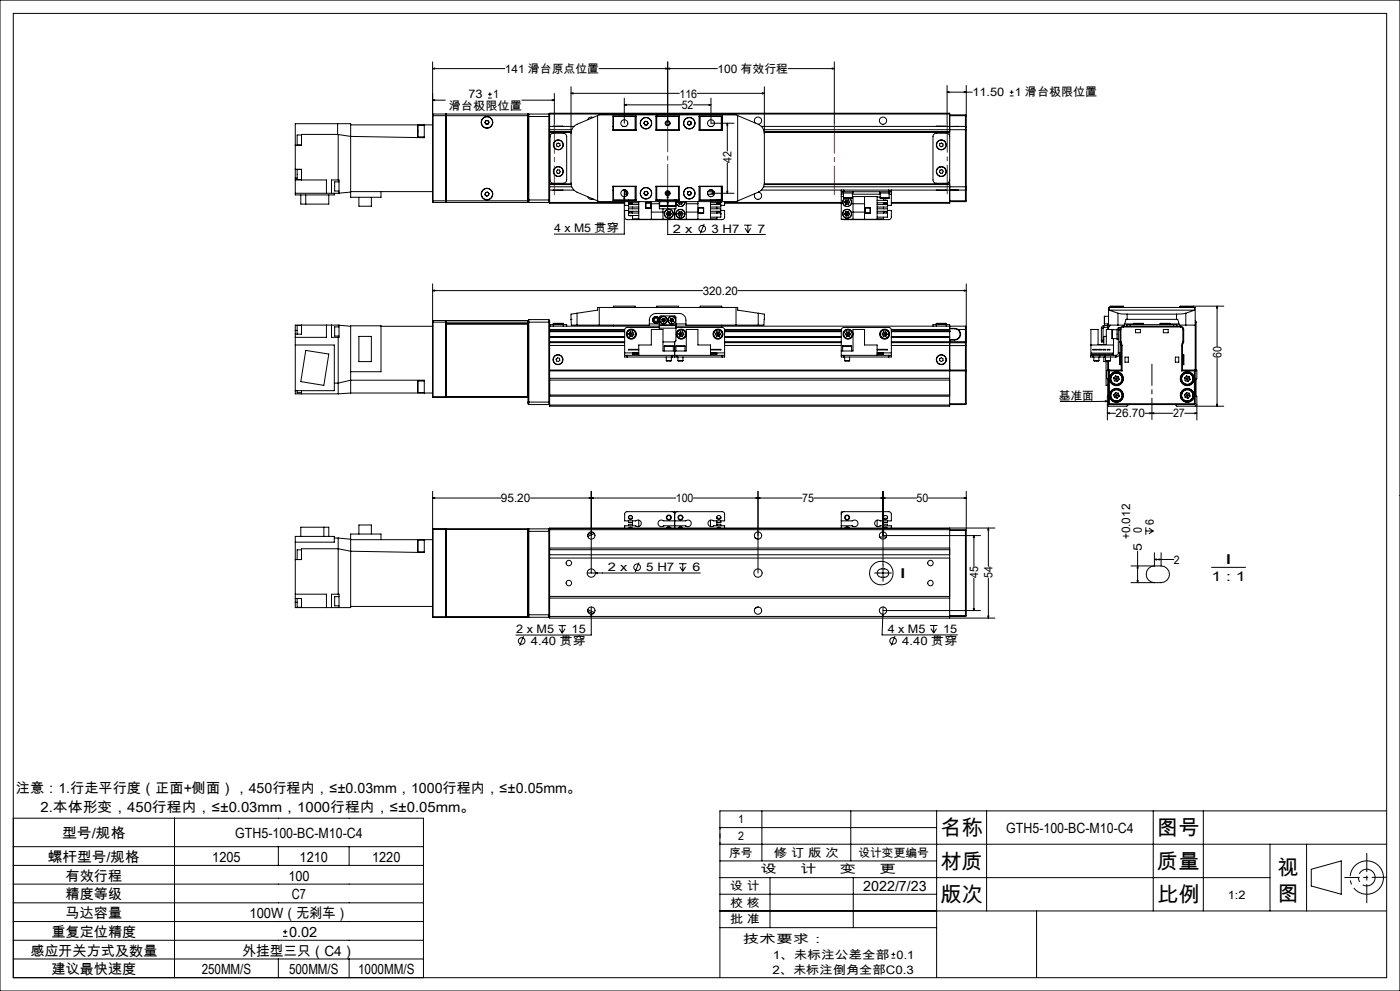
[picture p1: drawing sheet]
<svg xmlns="http://www.w3.org/2000/svg" width="420mm" height="297mm" viewBox="0 0 420 297" stroke-linecap="round" stroke-linejoin="round" font-family="sans-serif">
<g fill="none" stroke="#000" stroke-width=".3">
<path d="M0 0h420v297h-420zM4 4h412v289h-412zM129.8 18.6v41.6M200.3 18.6v18.3M250.3 18.6v18.8M101.3 37.1v3.2M105.2 37.4h24.6M125.4 37.5v3.5M125.4 37.5h1.9M127.3 37.4v3.9l-22.1-.4-3.7-.6M129.8 20.6l.6-.2v.3zM129.8 30l.6-.1v.3z"/>
<path d="M129.8 20.6h21.6M129.8 30h3.8M129.9 34.2l-.1 .5h28.5M129.9 34.2v26.5M129.9 34.2h3.8M133.7 34.2v26.5M133.7 34.2l.1 .1M133.8 34.3v26.3M133.8 34.2v26.5M133.8 34.2v.1M133.8 34.2h24.6M145.5 36.8l.4 .4"/>
<path d="M145.7 36.2l-.2 .6M146.3 36.1l.3 .5M146.3 36.1l-.6 .1M146.4 29.4h1.1M146.4 28.3h1.1M146.4 37.1l-.5 .1M146.6 36.6l-.2 .5M147 27.7v1.1M156.6 30h9.7M158.3 34.7v25.5M158.4 34.2l-.1 .5M158.4 34.4v.5"/>
<path d="M158.4 34.2v.2M158.4 34.9v25M158.4 34.9h6.5M158.6 34.2v26.5M158.6 34.2h6M158.6 34.2l-.2 .2M164.6 34.2v26.5M164.6 34.2l.3 .2M164.9 34.2v-.3h120v.3M164.9 34.4v.5M164.9 34.2v.2M164.9 34.9v25"/>
<path d="M164.9 37.9h7.3M164.9 39.6h6.4M164.9 39.7h6.4M164.9 34.2h120M164.9 38.9h6.6M164.9 39.5h6.4M165.7 29.9l.6 .1-.6 .2zM165.9 37.9h3M166.3 28v9.4M171.3 28l.6-.2v.3zM171.3 26v28.8a3.1 3.1 0 0 0 1.8 2.8l6.2 2.6M171.3 28h32.5"/>
<path d="M177.9 35.2h-.1a1.13 1.13 0 0 0-1.5 .7M179.3 34.6l-6.2 2.6a2.98 2.98 0 0 0-1.8 2.8M179.3 34.6v25.6M179.3 34.6l.5-.2h41l.5 .2M179.7 20.6h35.5M183.9 37.9h.1M183.9 34.8h7v4.2h-7zM183.9 38.9h.1M184 38.9h6.9M186.8 37.9h.9M187.3 31.4l.6-.1v.3zM187.3 29.4v7.5"/>
<path d="M187.3 31.4h17.2M190.5 34.9v4M190.9 34.9h-6.9v4.1M193.2 36.9l.3 .5M193.5 37.4h.6M193.5 36.4l-.3 .5M193.5 36.4h.6M194.1 36.4l.3 .5M194.4 36.9l-.3 .5M196.8 34.8h7v4.2h-7zM196.8 34.9h7M196.8 38.9h7"/>
<path d="M197 34.9v4M197.2 34.8l.1 .1M199.7 20.4l.6 .2-.6 .1zM200.3 20.6l.6-.2v.3zM203.6 34.9v4M206.3 36.7v.6M206.3 37.3l.6 .2M206.7 36.3l.6 .2M206.7 36.3l-.4 .4M207.3 36.5v.6M207.3 37.1l-.4 .4M208 31.4h5.3"/>
<path d="M209.1 28h20.2M209.7 34.8h7v4.2h-7zM209.7 34.9h6.8v4.1M209.7 38.9h6.8M210 34.9v4M212.7 31.3l.6 .1-.6 .2zM212.8 37.9h.9M213.3 29.4v7.5h6.9M216.4 34.9v4M216.5 37.9h.2M216.5 38.9h.2M218.2 36.9v8.4"/>
<path d="M218.2 36.9l.1 .6h-.2zM221.3 34.6v25.6M221.3 34.6l6.2 2.6M226.5 36.9a1.1 1.1 0 0 1 .3-1.7 1.1 1.1 0 0 1 1.6 .6 1.1 1.1 0 0 1-.9 1.4M227.5 37.2a3.1 3.1 0 0 1 1.8 2.8M228.4 37.9h58M228.7 27.8l.6 .2-.6 .1zM229.1 38.9h60.5M229.3 39.6h55.6M229.3 39.7h55.6M229.3 39.5h55.6M229.3 26v28.8l-.5 1.7-1.3 1.1"/>
<path d="M236.4 20.6h13.9M249.7 20.4l.6 .2-.6 .1zM280.9 37.9h3M284.1 27.6l.6-.1v.3zM284.1 27.6h7.6M284.1 25.6v11.5M284.9 34.2v4.7M284.9 38.9v17.1M284.9 34.7h4.7M284.9 34.4h4.7M286.4 37.9h-1.5v1M286.4 37.9h1.1"/>
<path d="M286.4 37.9h.1M289.3 27.5l.6 .1-.6 .2zM289.6 37.9v1M289.6 37.9l.3 .2M289.6 38.9h.3M289.6 37.9h-3.2M289.6 34.4l.3 .2-.3 .1M289.6 34.4v.3M289.6 34.7v3.2M289.6 38.9v17.1M289.9 38.1v.8M289.9 38.9v17.1"/>
<path d="M289.9 25.6v12.5M302.9 28.7h1.2M302.9 27.6h1.2M303.5 27.1v1.1M88.6 50.7v2.7M88.6 50.7v-13.6h16.6v22h9.1v-1.7M88.6 53.4v5h11.7v-.5M88.6 53.9h9.3v4M88.6 50.7h1.9v3.2M88.6 53.4h.5M90.2 58.4v2.8h8.4v-2.8M90.5 50.8h-1.4v3h1.4"/>
<path d="M90.5 40.5h-1.4v3h1.4M91.7 58.4v2.8M101.3 40.3h-10.8v3.2h-1.9M101.3 40.3h.2M101.5 40.3v13.6M101.7 54.5h-1.3v2.8h1.3M101.7 57.9h-13.1M101.7 57.9v-4h-2.3v4M105.2 57.6l-3.5 .3M105.2 57.4h24.6M107.7 59.1v2.7h3.7v-2.7M125.4 41h1.9"/>
<path d="M145.6 58.4l.4 .3M145.7 57.8l-.1 .6M146.2 57.6l.4 .4M146.2 57.6l-.5 .2M146.5 58.5l-.5 .2M146.6 58l-.1 .5M158.4 59.9v.5M158.4 59.9h6.5M164.9 59.9v.5M164.9 55.2h6.4M164.9 57h7.3M164.9 56h6.6"/>
<path d="M164.9 55.3h6.4M165.3 40.2l.5-.3h3.2a1.02 1.02 0 0 1 1 1v13a1.02 1.02 0 0 1-1 1h-3a.96 .96 0 0 1-1-1v-13zM165.9 57h3M167 43.2l.4-.3 .6 .2v.5l-.4 .4-.6-.2zM167.3 50.9l.6 .1 .2 .5-.4 .5-.6-.1-.2-.5zM176.3 58.9a1.11 1.11 0 0 0 1.6 .7M183.9 57h.1M183.9 55.8h7v4.2h-7zM183.9 56h.1M184 55.8v4.1h6.9M184 55.9h6.9M186.8 57h.6"/>
<path d="M187.3 59l.1 .6h-.3zM187.3 56.9v13.3h-21M187.4 57.5h.7M187.4 57h.3M187.4 57.5v.7M187.4 57v.5M187.4 58.2v.8M187.4 59.9v.1M187.4 58.2h.6M187.9 57.5v.4h.4M188 57.9v.8M188.1 57.3v.2"/>
<path d="M188.1 57.5h.1M188.6 59.9v.1M190.5 55.9v4M193.2 58l.3 .4M193.5 57.4l-.3 .6M193.5 58.4h.6M194.1 57.4l.3 .5M194.1 57.4h-.6M194.4 57.9l-.3 .5M196.8 55.8h7v4.2h-7zM196.8 59.9h7M196.8 55.9h7"/>
<path d="M197 55.9v4M197.3 59.9l-.1 .1M197.8 59.9v.1M198.3 59.9v.1M199.8 57.9h1M200.1 57.5h.4M200.3 58.7l.1 .6h-.3zM200.3 57.2v13.1h29.3M202.3 59.9v.1M202.8 59.9v.1M203 59.9l-.1 .1M203 59.9v.1"/>
<path d="M203.6 55.9v4M203.8 59.9l-.1 .1M203.8 59.9v.1M206.2 58.1l.4 .4M206.4 57.5l-.2 .6M207 57.4l.4 .4M207 57.4l-.6 .1M207.2 58.3l-.6 .2M207.4 57.8l-.2 .5M209.7 55.8h7v4.2h-7zM209.7 55.9h6.8M210 55.9v4"/>
<path d="M212.3 58.2h1.7M212.3 57.5h1.9M212.8 57h.9M213 58.9h.1M213.1 59.9v.1M213.3 57.9h6.9M213.9 57.5v.4h.4M214 57.9v.8M215.1 59.9v.1M216.4 55.9v4M216.5 59.4h.2M216.5 59.3h.2"/>
<path d="M216.5 55.8v4.1h-6.8M216.5 57h.2M216.5 57.5h.2M216.5 57.9h.2M216.5 56h.2M216.7 59.4h.1M218.1 57.3h.2l-.1 .6zM218.2 48.8v9.1M227.5 57.6l-6.2 2.6M227.5 57.6a1.11 1.11 0 0 1 1 1.4 1.11 1.11 0 0 1-1.6 .7 1.11 1.11 0 0 1-.4-1.7M228.4 57h24.8M229.1 56h60.5"/>
<path d="M229.3 55.2h55.6M229.3 55.3h55.6M252.4 57.5h.8M252.4 57.5v.7M252.4 58.2v7.5h10.7v-6.8h-7.4M252.4 57v.5M252.4 58.9h.6M252.4 58.2h.6M252.9 57.5v.4h3v-.4M253 59.3h2.7M253 57.9v1.4M253.2 57v.5"/>
<path d="M253.2 57h13.4M253.2 57.5h13.4M253.5 59.4l-.6 .7-.1 .5M253.6 59.4l-.4 .3-.4 .9M253.8 59.9l-.4 .7M253.8 59.9l.7 1.3M254.5 59.9h-.7M254.5 59.9l.4 .7M254.5 59.9l-.7 1.3M254.6 59.4a1.3 1.3 0 0 1 .2 2.2 1.3 1.3 0 0 1-2-1M254.8 59.4a1.34 1.34 0 0 1 0 2.3 1.34 1.34 0 0 1-2-1.1M255.7 57.9v1.4"/>
<path d="M255.7 58.2h8.4M255.9 58.9v6.8M259.4 58.9v6.8M263.1 59.1h1M263.9 57.5v.4h3v-.4M264.1 59.3v.1M264.1 59.3h2.6M264.1 57.9v1.4M264.1 59.4h.1M265 59.4v.6M266.6 57.5h.8M266.6 57h.8"/>
<path d="M266.6 57v.5M266.7 59.3l-2.6 .1M266.7 57.9v1.4M266.7 58.2h.7M267.4 57h19M267.4 57.5v.7M267.4 57v.5M267.4 58.2v3.4h-1.2M280.9 57h3M281.9 43.1l.6-.2 .4 .3v.6l-.6 .2-.4-.4zM282 51l.6-.1 .4 .4-.2 .6-.6 .1-.4-.5zM284.9 40.9a1.02 1.02 0 0 0-1-1h-3a.96 .96 0 0 0-1 1v13a.96 .96 0 0 0 1 1h3a1.02 1.02 0 0 0 1-1"/>
<path d="M284.9 56v4.7M284.9 56v.9h1.5M286.4 56.9l1.1 .1M286.4 57h1.1M286.4 56.9v.1M287.5 57h2.1M289.6 56h.3M289.6 56v1M289.6 57v3.2M289.9 56v.7M289.9 56.7l-.3 .3M289.9 56.7v3.5"/>
<path d="M129.8 60.2l.1 .5M129.8 60.2h28.5M129.9 60.7h3.8M133.8 60.6h.1M133.8 60.6l-.1 .1M133.8 60.6v.1M133.8 60.7h24.5M158.3 60.2v.5M158.3 60.6h.1M158.4 60.4v.2M158.4 60.6l-.1 .1M158.4 60.4l.2 .3"/>
<path d="M158.6 60.7h6M164.9 60.7v.2h22.5M164.9 60.4v.3M164.9 60.7h22.5M164.9 60.4l-.3 .3M179.3 60.2l.5 .2h41l.5-.2M187.4 60.4v1.2h1.2M188.5 60.4l.1 .4M188.5 60.7h.1M188.5 60.6l.1 .1M188.6 60.8a.61 .61 0 0 0 .5 .4 .61 .61 0 0 0 .6-.4l.1 .5M188.6 63.1h-1.2v2.1l.2 .4 .5 .2 13.9-.1"/>
<path d="M188.6 63.8v.8h3M188.6 60.8h3M188.6 63.8h3M188.6 63.9v.3M188.6 60.9h1.1M188.8 64.6h.7M189.8 63.3l-.1 .5a.63 .63 0 0 0-.6-.3 .63 .63 0 0 0-.5 .3M189.8 62.1v.5M189.8 64.6v1h1.8M191.6 60.4v5.3h21.5v-5.3M191.6 61.3h-3v.8h3M191.6 62.6h-3v.7h3"/>
<path d="M193.7 60.8h1.6v1.6h-1.6zM193.7 60.8h1.5v1.5h-1.5M195.4 60.4v5.3M195.4 61.1h2.4M195.4 63.6h3.5M197.8 60.4v.3M197.8 61.8v.8h5v-.8M197.8 60.7v1.1M197.8 61.8h5M197.8 60.7h.1M197.9 61.6h.1M197.9 61.6h2.3"/>
<path d="M197.9 60.4v1.2M198.9 62.6v3.1M199.9 64.1h1.5M199.9 64.1l.4 .6M200.2 61.6l-2.3 .1M200.2 60.4v1.2M200.2 60.7h.2M200.3 63.4h.7M200.3 63.4l-.4 .7M200.3 64.7h.7M200.3 63.4l.4 .7M200.4 61.6l1.4 .1"/>
<path d="M200.4 61.6h1.4M200.4 60.4v1.2M200.7 64.1l-.4 .6M200.7 64.1l.3 .6M201 63.4l.4 .7M201 63.4l-.3 .7M201.4 64.1l-.4 .6M201.8 61.6h.9M202.4 62.6v3.1M202.7 61.6l-.9 .1M202.7 60.4v1.2M202.7 60.7h.1"/>
<path d="M202.8 60.7v1.1M202.8 60.4a1.3 1.3 0 0 0 1.3 1.5 1.3 1.3 0 0 0 1.3-1.5M203.4 60.6h1.5M203.4 64.1h1.5M203.4 60.6l.4 .6M203.4 64.1l.4 .6M203.5 60.4l-.1 .2M203.8 61.2h.7M203.8 63.4h.7M203.8 64.7h.7M203.8 63.4l-.4 .7M203.8 63.4l.4 .7"/>
<path d="M204 60.4l.2 .2M204.2 60.6l-.4 .6M204.2 60.6l.3 .6M204.2 64.1l-.4 .6M204.2 64.1l.3 .6M204.2 60.4v.2M204.5 63.4l.4 .7M204.5 63.4l-.3 .7M204.8 60.4l.1 .2M204.9 60.6l-.4 .6M204.9 64.1l-.4 .6M205.5 60.4a1.36 1.36 0 0 1-1.4 1.5 1.36 1.36 0 0 1-1.3-1.5v.3"/>
<path d="M205.9 60.4v5.3M205.9 61.1h3.5M205.9 63.6h3.5M209.4 60.4v5.3M209.5 62.3h1.6v1.6h-1.6zM209.5 62.3h1.5v1.5h-1.5zM211.2 67.1l-1.1 2.9M213.1 61.3h3.2v.8h-3.2M213.1 62.6h3.2v.7h-3.2M213.1 60.8h3.2M213.1 63.8h3.2M215.1 63.3v.5a.63 .63 0 0 1 .5-.3 .63 .63 0 0 1 .6 .3"/>
<path d="M215.1 62.1v.5M215.1 65.1v.5h-2M215.1 60.9h1M215.3 60h.7M216.2 60.8a.61 .61 0 0 1-.6 .4 .61 .61 0 0 1-.5-.4v.5M216.3 60h.1M216.3 60.4v.3zM216.3 63.9v.3M216.3 63.1h1.1l-.1 2.3-.7 .4-13.8-.1M216.3 60.7h.1M216.3 63.8v1.3h-3.2M217.4 60.4v1.2h-1.1"/>
<path d="M217.4 60.9h35M217.4 60.7h35M223.2 67.5h2.3M223.5 68.4l.9 1.3M224.4 67.5v2.2M225.2 68.4l-.8 1.3M253.4 60.6h1.5M253.4 64.1l.4 .6M253.4 60.6l.4 .6M253.8 63.4h.7M253.8 63.4l-.4 .7M253.8 63.4l.7 1.3"/>
<path d="M254.1 64.1h-.7M254.1 64.1h.8M254.1 64.1l-.3 .6M254.5 63.4l.4 .7M254.5 63.4l-.4 .7M254.5 64.7h-.7M254.5 61.2h-.7M254.9 64.1l-.4 .6M254.9 60.6l-.4 .6M255.9 61.1h3.5M255.9 63.6h3.5M259.5 62.3h1.6v1.6h-1.6z"/>
<path d="M261.1 62.3h-1.6v1.5h1.6M263.1 60h3.1v.8M263.1 61.3h3.1v.8h-3.1M263.1 62.6h3.1v.7h-3.1M263.1 60.8h3.1M263.1 63.8h3.1M265 63.3v.5a.66 .66 0 0 1 .6-.3 .66 .66 0 0 1 .6 .3M265 62.1v.5M265 65.1v.5h-1.9M265.1 60.9h1.1M265.3 60h.7M266.2 60.8a.64 .64 0 0 1-.6 .4 .64 .64 0 0 1-.6-.4v.5"/>
<path d="M266.2 60.4v.3M266.2 63.9v.3M266.2 63.1h1.2l-.1 2.3-.7 .4-13.8-.1M266.2 63.8v1.3h-3.1M266.2 60.7h.1M267.4 60.7h17.5M284.9 60.7v.2h-17.5M284.9 60.2h4.7M284.9 60.4h4.7M289.6 60.2h.3M289.6 60.2v.2M289.9 60.2l-.3 .2"/>
<path d="M88.6 99v1.2M88.6 99h.5M90.5 97.5h-1.4v2.7M90.5 97.4v2.8h-1.9M97.9 97.4v3.7h-9.3M99.4 97.4v3.7h2.3v-3.6M101.7 98h-1.3v2.7h1.3M101.7 97.5l-13.1-.1v1.6M101.7 97.5l3.5 .3M114.3 97.8h15.5M129.8 87.1l.6-.2v.3zM129.8 85.1v33.9"/>
<path d="M129.8 87.1h81M129.9 96.1l-.1 .5h35.1M129.9 96.1v23M129.9 96.1h3.8M133.7 96.1v23M133.7 96.1l.1 23 24.6-.1M133.8 97h24.5M158.6 95.8v25.4M158.6 95.8l-.2 .3v24.4M158.6 95.8h6M164.6 95.8v25.4M164.6 95.8l.3 .8"/>
<path d="M164.9 96.6v14.3M164.9 97.8h32.9M164.9 99.3h22.5M164.9 99.4h22.5M164.9 98.7h22.5M164.9 99.2h22.5M165 97.8v-.5h5v.5M166 97h3M166 97v.8M166.1 97.3h2.8M169 97v.8M171.3 95.7l.1 1.7h1.7"/>
<path d="M171.3 95.7h.1M173.1 97.4h21.7a3.3 3.3 0 0 1 .6-2.9l.6-.4 .8-.2h7a1.99 1.99 0 0 1 2 2.1v1.4h21.7M173.1 93.9l-1.8 .3v1.5M173.1 93.9l6.2-.9v-.9h42v.9l6.2 .9M173.1 93.9v3.5M179.8 92.1v5.3M184 92.1v-.3h6.5v.3M184 97.4v.4M189.1 99.5h.7M189.1 99.5l-.5 .6M189.1 99.5l.3 .7M189.8 99.5l.3 .7"/>
<path d="M189.8 99.5l-.4 .7M194.8 97.1h3M197 92.1v-.3h6.6v.3M197.8 97.6v.8M197.8 97.3v.3M197.8 97.3v-2.2l.5-.4h4.2l.3 .4v2.2M197.8 98.1h-9.7l-.5 .3-.2 .3v7.1M197.8 97.6h5M197.8 98.4h5M197.8 98.4v.3M197.8 97.3h5M198.5 95.7l.1 .6"/>
<path d="M198.5 95.7l.5 .3M198.6 96.3l.5 .2M198.9 95.4l-.4 .3M198.9 95.4l.6 .2M198.9 95.4l.2 1.1M199 96l-.4 .3M199 96l.6 .1M199.5 95.6l.1 .5M199.5 95.6l-.5 .4M199.6 96.1l-.5 .4M201 96.1l.4 .4M201.1 95.6l-.1 .5"/>
<path d="M201.1 95.6l.4 .4M201.5 96l.5 .3M201.5 96l-.5 .1M201.6 95.4l-.5 .2M201.6 95.4l.5 .3M201.6 95.4l-.2 1.1M202 96.3l-.6 .2M202.1 95.7l-.1 .6M202.1 95.7l-.6 .3M202.8 98.4l-.1 3.9-.3 .2h-3.5M202.8 97.6v.8M202.8 97.3v.3"/>
<path d="M202.8 98.2l14.3 .1 .3 .4v7.1M202.8 97.8h86.8M202.8 97.1h3M204.1 99.5h.7M204.1 99.5l-.4 .6M204.1 99.5l.6 1.3M204.8 99.5l.3 .7M204.8 99.5l-.4 .7M210 92.1v-.3h6.4l.1 .3M215.1 99.5h.7M215.1 99.5l-.5 .6M215.1 99.5l.3 .7"/>
<path d="M215.8 99.5l.3 .7M215.8 99.5l-.4 .7M216.5 97.4v.4M217.4 99.3h35M217.4 99.4h35M217.4 98.7h35M217.4 99.2h35M220.8 92.1v5.3M221.4 87.1h68.5M227.5 93.9l1.8 .3v1.5M227.5 93.9v3.5M229.3 95.7l-.1 1.7h-1.7"/>
<path d="M229.3 95.7h.1M254 99.5l-.4 .7M254 99.5l.8 1.3M254.7 99.5h-.7M254.7 99.5l.4 .6M254.7 99.5l-.6 1.3M265 99.5h.8M265 99.5l-.3 .6M265 99.5l.4 .7M265.8 99.5l.3 .7M265.8 99.5l-.8 1.3M267.4 98.7h17.5"/>
<path d="M267.4 99.3h17.5M267.4 99.4h17.5M267.4 99.2h17.5M279.9 97.8v-.5h5v.5M280.9 97h3M280.9 97v.8M281 97.3h2.8M283.9 97v.8M284.9 97.8v.9M284.9 99.2v.1M284.9 99.3h.1M284.9 97.8v.6h1.5"/>
<path d="M284.9 98.7v.5M284.9 99.3v3.1M284.9 98.5h1.5M286.4 98.5a1.62 1.62 0 0 1 1.6 1.7 1.62 1.62 0 0 1-1.6 1.6M286.4 98.4l1.1 .3M286.4 98.4v.1M287.5 98.7a1.77 1.77 0 0 1 .6 2 1.77 1.77 0 0 1-1.7 1.2M287.5 98.7h2.1M289.3 86.9l.6 .2-.6 .1zM289.6 97.8v.9M289.6 97.8l.3 .1v.8h-.3M289.6 98.7v3.7"/>
<path d="M289.9 85.1v17.3M330.4 98.4h.5M330.4 98.4v3.6M330.9 98.4v3.6M331.2 98.1l-.3 .3M331.2 97.6l-.6 .2-.2 .6M331.2 97.6v.5M331.3 94.9l.1 2.2M331.3 94.9h.1M331.4 94.8l-.1 .1M331.4 94.8v2.3M331.4 97.1h1.2"/>
<path d="M331.4 94.8h1.2M332.3 97.1v1.6M332.6 97.3l-.2 .3h-1.2M332.6 98v.7M332.8 93h25.6M332.8 93l2.6 .9M332.8 92.1v.9M333.1 97.4l-.5 .6-1.4 .1M333.1 92.1v-.3h3.9v.3M333.1 91.9h3.9M333.6 98.8l.1 2.7zM334 98.7v.1"/>
<path d="M335.1 98.8l-3.2-.1v4.6h-2.5v-4.6h-2.1v7.8M335.4 93.9l2.7 .3M335.4 97.4h-2.8v-5.3h26v18.8M335.4 93.9v3.5M335.5 98.6h-.4v3h.4M335.5 98.9h.5M335.5 98.9v6.9M336 98.7v-.6h-.5v.8M336 98.7h.3M336 98.7v7.1M336.3 98.7v3.7M337 97.8v.2"/>
<path d="M337 97.8a.96 .96 0 0 0-1 .9M337 98l-.6 .3-.1 .4M337 97.8h17.1M337 98h17.1M337.4 97.1h2.6M338.1 95.7h-.3l-.5 1.7h-1.9M338.1 94.2h14.9M338.1 94.2v1.5M338.1 95.7h14.9M339.1 97.3h-1v.5M339.1 97.3h13M339.1 97.3v.5"/>
<path d="M340 97h3M340 97.2l.1 .1M340 97.2h3M340 97v.2M340.6 98.7h1.5v1h-1.5zM343 97.2v.1M343 97v.2M348.1 97h2.9M348.1 97.2v.1M348.1 97.2h2.9M348.1 97v.2M349 98.7h1.4v1h-1.4z"/>
<path d="M351 97.2v.1M351 97.1h2.7M351 97v.2M352.1 97.3h1v.5M352.1 97.3v.5M353 95.7h.3l.5 1.7h1.9M353 94.2v1.5M354 91.9h4.1M354.1 97.8a.96 .96 0 0 1 1 .9M354.1 98l.5 .2 .3 .5M354.1 97.8v.2M354.9 98.7h.2"/>
<path d="M354.9 98.7v3.7M355.1 98.7v3.7M355.7 93.9l-2.7 .3M355.7 97.4h2.9M355.7 93.9v3.5M358.1 91.8v.3M358.4 93l-2.7 .9M358.4 92.1v.9M358.6 96l.2 .6M358.6 96.6h.2M358.8 96.6v14.3M365.1 91.8v12.1"/>
<path d="M365.1 91.8l.2 .6h-.3zM367.1 91.8h-13.1v.3M88.6 100.2v17.8h12.9M88.6 103.4h11.7v13.7h-11.7M89.1 117.1v.6h1.4M90.5 117.1v.9M91.7 105l6.9 1.1-1.4 9.4-7-1.1zM100.3 114.8h1.2l3.7-.9h22.1v3.9M101.5 101.1v16.9M105.2 111.4h9.1v-13.8h-9.1v20.2M105.2 117.8h24.6M105.2 117.8l-3.7 .2"/>
<path d="M107.7 100.8h3.7v7.6h-3.7zM125.4 114.2v3.5M125.4 114.2h1.9M125.4 117.7h1.9M129.8 119h4M129.8 119l.1 .1M129.9 119.1h3.8M133.8 119l-.1 .1M133.8 118.9v-22.8h24.5v22.8M133.8 118.9v.1M133.8 118.9h24.5M158.3 118.9l.1 .1"/>
<path d="M164.9 110.9v.3M164.9 111.2h124.7M164.9 113.4h120M164.9 113.9h120M164.9 110.9h124.7M164.9 118.7h120M164.9 118.4h120M164.9 101h22.5M164.9 100.9h22.5M164.9 101.1h22.5M164.9 102.4h22.5M164.9 102.7h22.5"/>
<path d="M164.9 103.5h22.5M166.8 107.6l.5-.4 .5 .2 .2 .5-.5 .5-.5-.2zM187.4 106.5v.5h.7M187.4 106.5h.7M187.4 105.8v.7M187.4 105.8h4.2M188.1 106.5h13.5M188.1 107h13.5M188.1 106.5v.5M188.6 100.1l.4 .6M188.6 100.1l.8 .1M189 100.7l.7 .1"/>
<path d="M189.4 100.2l-.4 .5M189.4 100.2l.3 .6M189.4 100.2h.7M190.1 100.2l-.4 .6M191.6 106.5v-3.1h3.8v-4.7h3.5v6.5h7v-6.5h3.5v4.7h3.7v3.1M191.6 105.8h-1.8v.4h1.8M191.6 104.7h-3v.2h3M199.3 103.7h2.7M199.3 103.7v1.5M199.9 108.1h1.5M199.9 107v1.1M201.4 107v1.1"/>
<path d="M201.6 106.5h1.5M201.6 107h.8M201.6 106.5v.5M202 103.7v1.5M202.4 107h.7M202.4 102.5v4.5M202.8 103.7h2.7M202.8 103.7v1.5M203.1 106.5h13.5M203.1 106.5v.5M203.1 107h13.5M203.4 108.1h1.5"/>
<path d="M203.4 107v1.1M203.7 100.1l.3 .6M203.7 100.1l.7 .1M204 100.7l.7 .1M204.4 100.2l-.4 .5M204.4 100.2h.7M204.9 107v1.1M205.1 100.2l-.4 .6M205.5 103.7v1.5M213.1 105.8h2v.4h-2M213.1 104.7h3.2v.2h-3.2M213.1 105.8h4.3"/>
<path d="M214.6 100.1l.4 .6M214.6 100.1l.8 .1M215 100.7l.7 .1M215.4 100.2l-.4 .5M215.4 100.2l.3 .6M215.4 100.2h.7M216.1 100.2l-.4 .6M216.6 106.5h.8M216.6 106.5v.5M217.4 106.5v.5h-.8M217.4 105.8v.7M217.4 101h35"/>
<path d="M217.4 100.9h35M217.4 101.1h35M217.4 102.4h35M217.4 102.7h35M217.4 103.5h35M252.4 106.5h.8M252.4 105.2h3.5v-6.5h3.5v4.7h3.7v3.1M252.8 103.7h2.7M252.8 103.7h.1M252.8 103.7v1.5M253.2 106.5h13.4M253.2 107h13.4"/>
<path d="M253.2 106.5v.5M253.4 108.1h1.5M253.4 107v1.1M253.6 100.2l.5 .6M254.8 100.8h-.7M254.9 107v1.1M255.1 100.1l-.3 .7M255.1 100.1l-1.5 .1M255.5 103.7v1.5M263.1 105.8h1.9v.4h-1.9M263.1 104.7h3.1v.2h-3.1M263.1 105.8h4.3"/>
<path d="M264.7 100.1l.3 .7M264.7 100.1l.7 .1M265 100.8h.7M265.4 100.2h.7M265.4 100.2l.3 .6M266.1 100.2l-.4 .6M266.6 106.5h.8M266.6 106.5v.5M267.4 101h17.5l-17.5 .1M267.4 106.5v.5h-.8M267.4 105.8v-6.9l-.5-.7-13.7-.1-.6 .3-.2 .5v8.1h.8M267.4 105.8v.7"/>
<path d="M267.4 100.9h17.5M267.4 102.4h22.2M267.4 102.7h17.5M267.4 103.5h17.5M281.9 107.5l.5-.3 .5 .3v.6l-.5 .3-.5-.3zM284.9 103.5v18.2h-120v-10.5M284.9 102.4v.3M284.9 102.7v.8M284.9 102.7v.9h4.7M284.9 101.8h1.5M284.9 101.9h1.5M284.9 102.7h4.7"/>
<path d="M286.4 101.8v.1M289.6 110.9l.3 .2-.3 .1M289.6 110.9v.3M289.6 102.4v.3M289.6 102.4h.3M289.6 102.7v.9M289.6 103.6h.3M289.6 103.6v7.3M289.6 111.2v9.8M289.9 102.6l-.3 .1M289.9 102.4v.2M289.9 102.6v1"/>
<path d="M289.9 103.6v17.4M327.3 103.4h6.7M327.4 105.8h6.5v.4h-6.5zM327.9 104.7h1.2v.2h-1.2zM327.9 106.5h-.7v.5h.7M327.9 106.5h6.9M327.9 107h2M327.9 106.5v.5M328.2 108.1h1.5M328.2 107v1.1M329.6 104.7h.8v.2h-.8zM329.7 107v1.1"/>
<path d="M329.9 107h1.5M329.9 106.5v.5M330.4 102v.5h.5v-.5M330.4 102h.5M330.9 104.7h.8v.2h-.8zM331.2 107v1.4h1.1M331.4 107h3.4M331.4 106.5v.5M331.6 108.1h1.6M331.6 107v1.1M331.8 108.4v7.1h.5M331.9 100.8h-.7v2.5"/>
<path d="M332.2 104.7h.8v.2h-.8zM332.3 110.9l-.2 .2v2.3l.5 .5M332.3 110.9h4.1M332.3 108.2v2.7M332.3 113.6v5M332.6 111.2l.1-.3 .1 .3M332.6 111.2h.2M332.6 118.4l-.4 .3v7.2M332.6 108.2v2.7M332.6 111.2v9.8M332.8 111.2h3.8M332.8 111.2v9.8"/>
<path d="M333.2 107v1.1M333.7 101.5h1.4M334 101.5v5M334.1 118.3l.2 .8M334.1 118.3l1.7 .4M334.1 113.3l.2 .8M334.1 113.3l1.7 .4M334.3 119.1l.9 .2M334.3 114.1l.9 .2M334.7 117.6l-.6 .7M334.7 117.6l.8 .3M334.7 117.6l.5 1.7"/>
<path d="M334.7 112.7l.8 .2M334.7 112.7l-.6 .6M334.7 112.7l.2 .8M334.8 106.5v.5M334.9 113.5l-.6 .6M334.9 113.5l.3 .8M335.5 105.8l-.2 .5-.5 .2M335.5 105.8h.5M335.5 117.9l.3 .8M335.5 117.9l-1.2 1.2M335.5 112.9l.3 .8M335.5 112.9l-.6 .6"/>
<path d="M335.8 118.7l-.6 .6M335.8 113.7l-.6 .6M336 106.3v3M336 105.8a1.26 1.26 0 0 1-1.2 1.2M336 106.3h.3M336 109.3h.3M336.1 102.7l.3 .9M336.3 106.3l.1 .1M336.3 102.4h-.3l.1 .3M336.3 102.4v.2M336.3 106.3v3M336.3 102.6l-.2 .1"/>
<path d="M336.3 102.6l.3 1M336.4 109.2l-.1 .1M336.4 110.9l.2 .3M336.4 103.6h.2M336.4 103.6v7.3M336.6 103.6v7.6M337.5 107h1v1.5h-1zM352.6 107h1v1.5h-1zM354.5 103.6h.3M354.5 111.2h3.8M354.5 103.6v7.6M354.8 109.2v.1"/>
<path d="M354.8 110.9l-.3 .3M354.8 110.9h4M354.8 103.6v7.3M354.8 106.3v.1M354.8 102.6l-.3 1M354.8 102.6l.2 .1M354.8 106.3v3M354.8 106.3h.3M354.8 109.3h.3M354.9 102.4l-.1 .2M354.9 102.4h.2M355 102.7l-.2 .9"/>
<path d="M355.1 106.3v3M355.1 102.4l-.1 .3M355.4 113.3l.2 .8M355.4 113.3l.8 .2M355.4 118.3l.2 .8M355.4 118.3l.8 .2M355.6 114.1l.8 .2M355.6 119.1l.8 .2M356 112.7l-.6 .6M356 112.7l.8 .2M356 112.7l.2 .8M356 117.6l-.6 .7"/>
<path d="M356 117.6l.8 .3M356 117.6l.2 .9M356.2 113.5l.2 .8M356.2 113.5l.8 .2M356.2 118.5l.2 .8M356.2 118.5l.8 .2M356.2 118.5l-.6 .6M356.8 112.9l.2 .8M356.8 112.9l-1.2 1.2M356.8 117.9l.2 .8M356.8 117.9l-.6 .6M357 113.7l-.6 .6"/>
<path d="M357 118.7l-.6 .6M358.3 111.2h.3M358.3 111.2v-.3l.3 .3M358.3 111.2v9.8M358.6 118.4l.5 .5v7M358.6 111.2v9.8M358.8 110.9l.3 .2v2.3l-.5 .5M358.8 113.6v5M365.1 107.4v14.3M158.4 120.5v.5l.2 .2M158.4 120.5h6.5M158.6 121.2h6"/>
<path d="M164.9 121.4h120M164.9 121l-.3 .2M284.9 121h4.7M284.9 121.2h4.7M289.6 121h.3M289.6 121v.2M289.9 121l-.3 .2M331.6 120.1l.6 .2-.6 .1zM332.2 123.9l.6-.2v.3zM332.2 120.3h-14.1M332.2 123.9h2.5M332.6 121h.2"/>
<path d="M332.6 121l.2 .2M332.8 121v.2M332.8 121h25.5M332.8 121.2h25.5M338.6 121.2l-.5 .5h-5.5l-.4-.3M344.9 123.7l.6 .2-.6 .1zM345.5 123.9l.6-.2v.3zM351.9 123.9h-8.4M352.6 121.2l.5 .5h14M355.4 123.9h3.7M358.3 121h.3M358.3 121v.2"/>
<path d="M358.5 123.7l.6 .2-.6 .1zM358.6 121l-.3 .2M359.1 121.2l-.5 .5M365 121.1h.3l-.2 .6zM97.2 158v2.8M129.8 149.3l.6-.2v.3zM129.8 147.2v37.7M129.8 149.3h20.4M129.9 158.5v26.5M129.9 158.5l28.4 .1M129.9 158.5h3.8M133.7 158.5v26.5"/>
<path d="M158.3 158.6v26.3M158.4 158.7v.5M158.4 158.7l-.1-.2h-24.5v26.5h24.5l.1-.3M158.4 159.2v25.1M158.4 158.6h-.1M158.4 159.2h6.5M158.6 158.5v26.5M158.6 158.5h6M158.6 158.5l-.2 .2M159.1 149.3h43.6M164.6 158.5v26.5M164.6 158.5l.3 .2h124.7"/>
<path d="M164.9 158.4h120M176.8 149.1l.6 .2-.6 .1zM177.4 149.3l.6-.2v.3zM177.4 147.2v24.5M177.9 159.5l-1.6 .7M178.3 159.9l-2 .9M187.4 158.3v-.7h3.2a1.03 1.03 0 0 0 1.5 0 1.03 1.03 0 0 0 0-1.5 1.03 1.03 0 0 0-1.5 0h-3.2v-2.2l.2-.3 .4-.3h13.8l.5 .4 .1 .4 .2-.5 .4-.3h13.8l.5 .4 .1 2.4h-3.3a1.03 1.03 0 0 0-1.4 0 1.03 1.03 0 0 0 0 1.5 1.03 1.03 0 0 0 1.4 0h3.3v.7M188.6 154.9v.4h1.2v-.4M188.6 156.1v.5h1.2M188.6 158.3l.6-.3 .5 .3M188.8 154.6h.7M189.8 156.1v1.5"/>
<path d="M189.8 157.1h-1.2v.5M191.6 155.9v1.9M197.6 156.3a1.35 1.35 0 0 1 1.5-.2h6.5a1.03 1.03 0 0 1 1.5 0 1.03 1.03 0 0 1 0 1.5 1.03 1.03 0 0 1-1.5 0h-6.5a1.04 1.04 0 0 1-1.3 0 1.04 1.04 0 0 1-.2-1.3zM200 158.3l.1-.2a.69 .69 0 0 1 1.2 .2M200.2 158.3l.5-.3 .4 .3M202 153.5h.8M202.4 153.5v4.8M203.5 158.3l.1-.2a.72 .72 0 0 1 1.2 .2M203.7 158.3l.5-.3 .4 .3M208 149.3h32.7M213.1 155.9v1.9M215.1 154.9v.4h1.1l.1-.4"/>
<path d="M215.1 156.1v1.5M215.1 157.1h1.2v.5M215.1 158.3l.6-.3 .4 .3M216.3 156.1v.5h-1.2M226.8 149.1l.6 .2-.6 .1zM227.4 149.3l.6-.2v.3zM227.4 147.2v24.5M244.2 149.3h30.8M252.4 156.1h3.3a1.03 1.03 0 0 1 1.4 0 1.03 1.03 0 0 1 0 1.5 1.03 1.03 0 0 1-1.4 0h-3.3M252.4 154.1l.1-.4 .5-.4h13.8l.5 .4 .1 2.4h-3.2a1.05 1.05 0 0 0-1.5 0 1.05 1.05 0 0 0 0 1.5 1.05 1.05 0 0 0 1.5 0h3.2v.7M252.8 153.5h-.4v4.8M253.5 158.3l.1-.2a.72 .72 0 0 1 1.2 .2"/>
<path d="M253.6 158.3l.5-.3 .5 .3M263.1 155.9v1.9M264.3 149.1l.6 .2-.6 .1zM264.9 149.3l.6-.2v.3zM264.9 147.2v22.1M265 154.9v.4h1.2v-.4M265 156.1v1.5M265 157.1h1.2v.5M265.1 158.3l.5-.3 .6 .3M266.2 156.1v.5h-1.2M278.5 149.3h11.4M284.9 158.3v26.9"/>
<path d="M284.9 159h4.7M289.3 149.1l.6 .2-.6 .1zM289.6 158.7l.3 .2-.3 .1M289.6 158.7v.3M289.6 159v25.5M289.9 147.2v37.3M296.5 158.3v11.5M296.5 158.3l.2 .6h-.4zM298.5 158.3h-133.6v26.9h133.6M343.7 158v2.3M343.7 159.1h2.3M344.7 158.3l1.3 .8"/>
<path d="M346 159.1l-1.3 .9M88.6 179.4v1.1M88.6 162.5h11.7v-1.7h-11.7v18.6M88.6 178.1h9.3v4M88.6 179.4h1.9v2.7M89.1 179.4v2.6h1.4M90.2 160.8v-2.8h8.4v2.8M90.5 164.8h-1.4v2.9M100.3 161.3h1.2M101.5 161.3v16.8M101.5 161.3l3.7 .3M101.7 178.8h-1.3v2.8h1.3"/>
<path d="M105.2 161.7h24.6M107.7 160.1v-2.8h3.7v2.8M114.3 161.7v-1.6h-9.1v22h-16.6v-1.6M125.4 161.9v3.5M125.4 161.9h1.9M125.4 165.4h1.9M127.3 161.7v3.9l-22.1-.4-3.7-.7h-11v3.2h-1.9M164.9 167.2h120M164.9 166.3h.1M164.9 164.7h120M164.9 179.2h120M164.9 178.7h120"/>
<path d="M164.9 164.2h120M164.9 166.3h120M176.1 171.7h34M178.6 171.7l.6-.1v.3zM191.7 168.6l-1.1 2.8M203.7 168.9h2.3M204 169.9l.8 1.3M204.8 168.9v2.3M205.7 169.9l-.9 1.3M226.5 161.2l1 .4M263.5 170.8a2.19 2.19 0 0 1 3.1 .5 1.25 1.25 0 0 1-1.2 1.7 1.75 1.75 0 0 1-2.2-.8l-.1-.5zM263.6 171.7h2.5"/>
<path d="M263.9 160.9h2M264.9 160.5h29.2M264.9 170.5v2.5M292.2 160.5v9.3M292.2 173.3v9.7M292.2 160.5l.1 .6h-.3zM296.5 173.3v11.9M339.3 169.6h9M341.1 174h.4l-.2 .6zM341.3 165.2v9.4M341.3 169.6l.2 .6h-.4zM346.3 167.7l.6-.2v.3z"/>
<path d="M346.3 165.7v3.9a2.5 2.5 0 0 0-2.4 2.5 2.5 2.5 0 0 0 2.4 2.5M346.3 167.7h5.8M347.7 167.5l.6 .2-.6 .1zM348.3 165.7v3.9M348.3 169.6a2.5 2.5 0 0 1 2.5 2.5 2.5 2.5 0 0 1-2.5 2.5h-9M363.5 170h10.2M88.6 180.5h.5M99.4 182.1v-4h2.3v4M105.2 181.7h24.6M129.8 184.9l.1 .1M129.9 185h3.8M157.1 190.7l-1.2 2.8"/>
<path d="M158.3 184.9h-28.5M158.3 184.9h.1M158.4 184.3v.4M158.4 184.7l.2 .3M158.4 184.3h6.5M158.6 185h6M167.5 187.5h2.3M167.8 188.4l.9 1.4M168.7 187.5v2.3M169.5 188.4l-.8 1.4M176.3 183.3l1.6 .7M176.3 182.7l2 .9"/>
<path d="M177.4 184.1l.2 .6h-.4zM177.4 181.9v8.4h-22.6M227.5 181.9l-1 .4M264.9 184.1l.1 .6h-.3zM264.9 184.1l-.3 6.2h22.6M264.9 183h29.2M264.9 181.9v2.2M268.5 190.6l-1.1 2.9M279 187.5h2.2M279.3 188.4l.8 1.3M280.1 187.5v2.2M281 188.4l-.9 1.3"/>
<path d="M284.9 184.5h4.7M289.6 184.5v.2M289.6 184.5h.3M289.6 184.7h-124.7l-.3 .3M289.9 184.5l-.3 .2M292 182.4h.3l-.1 .6zM296.3 184.6h.4l-.2 .6zM4 245.2h123v47.8M4 253.7h123M4 259.4h123M52.4 245.2v47.8M83.5 253.7v5.7"/>
<path d="M104.7 253.7v5.7M216 253h200M216 248h65M216 258h65M228.6 243v15M255.2 243v15M281 243v50M296 243v30M346 243v30M361 243v30M381 253v20M392 253v20"/>
<path d="M416 243h-200v50M4 265h123M4 270.6h123M4 276.2h123M84.9 279.3h1.3M85.5 278.6v1.3M216 278h65M216 273h200M216 263h165M216 268h65M231 263v15M256 263v15"/>
<path d="M311 273v20M393.4 260.5l9-2.5v10l-9-2.5zM4 281.8h123M4 287.4h123M83.5 287.4v5.6M84.9 280.6h1.3M104.7 287.4v5.6M267.4 287.2h1.2M267.4 286h1.2M268 285.5v1.1"/>
<circle cx="146.1" cy="36.7" r="1.76"/>
<circle cx="146.1" cy="36.7" r="1.68"/>
<circle cx="187.3" cy="36.9" r="1.06"/>
<circle cx="193.8" cy="36.9" r="1.72"/>
<circle cx="193.8" cy="36.9" r="1.67"/>
<circle cx="200.3" cy="36.9" r=".75"/>
<circle cx="200.3" cy="36.9" r=".5"/>
<circle cx="206.8" cy="36.9" r="1.72"/>
<circle cx="206.8" cy="36.9" r="1.68"/>
<circle cx="213.3" cy="36.9" r="1.06"/>
<circle cx="264.9" cy="36.2" r="1.11"/>
<circle cx="146.1" cy="58.2" r="1.68"/>
<circle cx="146.1" cy="58.2" r="1.75"/>
<circle cx="167.5" cy="43.4" r="1.5"/>
<circle cx="167.5" cy="51.4" r="1.43"/>
<circle cx="167.5" cy="51.4" r="1.5"/>
<circle cx="167.5" cy="43.4" r="1.42"/>
<circle cx="187.3" cy="57.9" r="1.06"/>
<circle cx="193.8" cy="57.9" r="1.68"/>
<circle cx="193.8" cy="57.9" r="1.73"/>
<circle cx="200.3" cy="57.9" r=".75"/>
<circle cx="200.3" cy="57.9" r=".5"/>
<circle cx="206.8" cy="57.9" r="1.69"/>
<circle cx="206.8" cy="57.9" r="1.73"/>
<circle cx="213.3" cy="57.9" r="1.06"/>
<circle cx="282.4" cy="51.4" r="1.42"/>
<circle cx="282.4" cy="51.4" r="1.5"/>
<circle cx="282.4" cy="43.4" r="1.5"/>
<circle cx="282.4" cy="43.4" r="1.42"/>
<circle cx="200.6" cy="64.1" r="1.36"/>
<circle cx="200.7" cy="64.1" r="1.3"/>
<circle cx="204.1" cy="64.1" r="1.36"/>
<circle cx="204.1" cy="64.1" r="1.3"/>
<circle cx="210.7" cy="68.6" r=".99"/>
<circle cx="254.1" cy="64.1" r="1.3"/>
<circle cx="254.1" cy="64.1" r="1.35"/>
<circle cx="196.8" cy="95.9" r=".98"/>
<circle cx="196.8" cy="95.8" r=".84"/>
<circle cx="196.8" cy="95.9" r=".51"/>
<circle cx="199" cy="96" r="1.1"/>
<circle cx="199" cy="96" r="1.16"/>
<circle cx="201.5" cy="95.9" r="1.15"/>
<circle cx="201.6" cy="95.9" r="1.09"/>
<circle cx="167.4" cy="107.8" r="1.51"/>
<circle cx="167.4" cy="107.8" r="1.41"/>
<circle cx="189.4" cy="100.1" r="1.35"/>
<circle cx="189.4" cy="100.2" r="1.51"/>
<circle cx="189.4" cy="100.1" r="1.3"/>
<circle cx="204.4" cy="100.2" r="1.49"/>
<circle cx="204.4" cy="100.1" r="1.3"/>
<circle cx="204.4" cy="100.1" r="1.35"/>
<circle cx="215.4" cy="100.1" r="1.35"/>
<circle cx="215.4" cy="100.2" r="1.51"/>
<circle cx="215.4" cy="100.1" r="1.3"/>
<circle cx="254.4" cy="100.1" r="1.31"/>
<circle cx="254.4" cy="100.2" r="1.51"/>
<circle cx="265.4" cy="100.2" r="1.49"/>
<circle cx="265.4" cy="100.1" r="1.3"/>
<circle cx="282.4" cy="107.8" r="1.49"/>
<circle cx="282.4" cy="107.8" r="1.41"/>
<circle cx="334.9" cy="118.5" r="1.7"/>
<circle cx="334.9" cy="113.5" r="1.71"/>
<circle cx="334.9" cy="113.5" r="1.75"/>
<circle cx="334.9" cy="118.5" r="1.75"/>
<circle cx="334.9" cy="113.5" r="2.11"/>
<circle cx="334.9" cy="118.5" r="2.11"/>
<circle cx="334.9" cy="113.5" r="2"/>
<circle cx="334.9" cy="118.5" r="2"/>
<circle cx="356.2" cy="113.5" r="1.75"/>
<circle cx="356.2" cy="118.5" r="1.75"/>
<circle cx="356.2" cy="113.5" r="2"/>
<circle cx="356.2" cy="118.5" r="2"/>
<circle cx="356.2" cy="118.5" r="1.69"/>
<circle cx="356.2" cy="113.5" r="1.7"/>
<circle cx="356.2" cy="113.5" r="2.09"/>
<circle cx="356.2" cy="118.5" r="2.09"/>
<circle cx="189.1" cy="155.1" r=".62"/>
<circle cx="200.6" cy="155.1" r=".58"/>
<circle cx="200.6" cy="155.1" r=".75"/>
<circle cx="204.1" cy="155.1" r=".75"/>
<circle cx="204.2" cy="155.1" r=".6"/>
<circle cx="215.6" cy="155.1" r=".62"/>
<circle cx="254.1" cy="155.1" r=".75"/>
<circle cx="254.1" cy="155.1" r=".6"/>
<circle cx="265.6" cy="155.1" r=".63"/>
<circle cx="170.7" cy="168.8" r=".82"/>
<circle cx="170.7" cy="174.8" r=".82"/>
<circle cx="177.4" cy="171.7" r="1.26"/>
<circle cx="177.4" cy="160.5" r="1.11"/>
<circle cx="191.1" cy="170" r=".99"/>
<circle cx="227.4" cy="171.7" r="1.26"/>
<circle cx="227.4" cy="160.5" r="1.1"/>
<circle cx="264.4" cy="171.8" r="3.5"/>
<circle cx="264.9" cy="160.5" r="1.1"/>
<circle cx="279.1" cy="174.7" r=".83"/>
<circle cx="279.1" cy="168.7" r=".83"/>
<circle cx="156.5" cy="192.1" r=".98"/>
<circle cx="177.4" cy="183" r="1.1"/>
<circle cx="227.4" cy="183" r="1.09"/>
<circle cx="264.9" cy="183" r="1.09"/>
<circle cx="267.9" cy="192.1" r=".99"/>
</g>
<path d="M412.4 262.3a2.5 2.5 0 0 0-4.1-1.1 2.5 2.5 0 0 0 1 4.2 2.5 2.5 0 0 0 3.2-2.9l-.1-.2" fill="none" stroke="#000" stroke-width=".3" stroke-dasharray="30.5 1.3 1.3 1.3" stroke-dashoffset="24.5" stroke-linecap="butt"/>
<path d="M414.8 261.5a5 5 0 0 0-8.3-2 5 5 0 0 0 2.2 8.3 5 5 0 0 0 6.2-6l-.1-.3" fill="none" stroke="#000" stroke-width=".3" stroke-dasharray="30.5 1.3 1.3 1.3" stroke-dashoffset="16.7" stroke-linecap="butt"/>
<path d="M345.6 109.1v16.6" fill="none" stroke="#000" stroke-width=".3" stroke-dasharray="30.5 1.3 1.3 1.3" stroke-dashoffset="24.1"/>
<path d="M263.7 171.7h-1.3M264.9 170.5v-1.3M264.9 173v1.2M266.2 171.7h1.2" fill="none" stroke="#000" stroke-width=".3" stroke-dasharray="30.5 1.3 1.3 1.3"/>
<path d="M410 255.7v14.9" fill="none" stroke="#000" stroke-width=".3" stroke-dasharray="30.5 1.3 1.3 1.3" stroke-dashoffset="25"/>
<path d="M403.4 263l12.6-.1" fill="none" stroke="#000" stroke-width=".3" stroke-dasharray="30.5 1.3 1.3 1.3" stroke-dashoffset="26.1"/>
<path d="M216 248v5" fill="none" stroke="#000" stroke-width=".3" stroke-dasharray="30.5 1.3 1.3 1.3" stroke-dashoffset="29.9"/>
<path d="M166.3 58.4v-21M200.3 57.9v-21M250.3 58.3v-21M284.2 58.1v-21" fill="none" stroke="#f00" stroke-width=".3" stroke-dasharray="30.5 1.3 1.3 1.3" stroke-dashoffset="21.9"/>
<g fill="#000">
<path d="M331.6 120.1l.6 .2-.6 .1z"/>
<path d="M129.8 20.6l.6-.2v.3zM199.7 20.4l.6 .2-.6 .1zM129.8 30l.6-.1v.3zM165.7 29.9l.6 .1-.6 .2z"/>
<path d="M218.2 36.9l.1 .6h-.2zM218.1 57.3h.2l-.1 .6zM365.1 91.8l.2 .6h-.3zM365 121.1h.3l-.2 .6zM292.2 160.5l.1 .6h-.3zM292 182.4h.3l-.1 .6zM296.5 158.3l.2 .6h-.4zM296.3 184.6h.4l-.2 .6zM341.3 169.6l.2 .6h-.4zM341.1 174h.4l-.2 .6z"/>
<path d="M228.7 27.8l.6 .2-.6 .1zM171.3 28l.6-.2v.3z"/>
<path d="M289.3 27.5l.6 .1-.6 .2zM284.1 27.6l.6-.1v.3zM249.7 20.4l.6 .2-.6 .1zM200.3 20.6l.6-.2v.3z"/>
<path d="M129.8 87.1l.6-.2v.3zM289.3 86.9l.6 .2-.6 .1zM187.3 31.4l.6-.1v.3zM212.7 31.3l.6 .1-.6 .2zM187.3 59l-.2 .6h.3zM200.3 58.7l-.2 .6h.3zM129.8 149.3l.6-.2v.3zM176.8 149.1l.6 .2-.6 .1zM178.6 171.7l.6 .2v-.3zM177.4 149.3l.6-.2v.3zM226.8 149.1l.6 .2-.6 .1zM177.4 184.1l-.2 .6h.4zM264.9 184.1l-.2 .6h.3z"/>
<path d="M345.5 123.9l.6-.2v.3zM358.5 123.7l.6 .2-.6 .1z"/>
<path d="M344.9 123.7l.6 .2-.6 .1zM332.2 123.9l.6-.2v.3z"/>
<path d="M289.3 149.1l.6 .2-.6 .1zM264.9 149.3l.6-.2v.3zM264.3 149.1l.6 .2-.6 .1zM227.4 149.3l.6-.2v.3zM347.7 167.5l.6 .2-.6 .1zM346.3 167.7l.6-.2v.3z"/>
</g>
<g font-size="6.3">
<text x="282.1" y="250.3">名称</text>
<text x="347.1" y="250.3">图号</text>
<text x="282.1" y="260.3">材质</text>
<text x="347.1" y="260.3">质量</text>
<text x="383.3" y="262.1">视</text>
<text x="383.3" y="269.9">图</text>
<text x="282.1" y="270.3">版次</text>
<text x="347.1" y="270.3">比例</text>
</g>
<g font-size="4.2">
<text x="4.8" y="237.6">注意：1.行走平行度（正面+侧面），450行程内，≤±0.03mm，1000行程内，≤±0.05mm。</text>
<text x="12.2" y="243.3">2.本体形变，450行程内，≤±0.03mm，1000行程内，≤±0.05mm。</text>
<text x="18.6" y="251.3">型号/规格</text>
<text x="70.6" y="251.3">GTH5-100-BC-M10-C4</text>
<text x="301.9" y="249.5">GTH5-100-BC-M10-C4</text>
<text x="14.4" y="258.3">螺杆型号/规格</text>
<text x="19.7" y="263.9">有效行程</text>
<text x="63.7" y="258.3">1205</text>
<text x="86.5" y="263.9">100</text>
<text x="89.9" y="258.3">1210</text>
<text x="111.7" y="258.3">1220</text>
<text x="19.7" y="269.5">精度等级</text>
<text x="87.6" y="269.5">C7</text>
<text x="259" y="267">2022/7/23</text>
<text x="19.7" y="275.2">马达容量</text>
<text x="74.9" y="275.2">100W（无刹车）</text>
<text x="15.5" y="280.8">重复定位精度</text>
<text x="86.7" y="280.8">0.02</text>
<text x="9.1" y="286.4">感应开关方式及数量</text>
<text x="72.7" y="286.4">外挂型三只（C4）</text>
<text x="15.5" y="292">建议最快速度</text>
<text x="60.5" y="292">250MM/S</text>
<text x="86.7" y="292">500MM/S</text>
<text x="107.4" y="292">1000MM/S</text>
</g>
<g font-size="4.1">
<text x="269.8" y="173.4">I</text>
<text x="367.6" y="168.9">I</text>
<text x="363.5" y="174.1">1 : 1</text>
</g>
<g font-size="3.5">
<text x="151.5" y="21.8">141 滑台原点位置</text>
<text x="215.2" y="21.8">100 有效行程</text>
<text x="140.5" y="29.5">73</text>
<text x="147.9" y="29.5">1</text>
<text x="203.8" y="29.2">116</text>
<text x="291.7" y="28.9">11.50</text>
<text x="304.5" y="28.9">1 滑台极限位置</text>
<text x="134.6" y="33">滑台极限位置</text>
<text x="204.5" y="32.7">52</text>
<text x="219.5" y="48.8" transform="rotate(-90 219.5 48.8)">42</text>
<text x="166.3" y="69.7">4 x M5 贯穿</text>
<text x="201.9" y="69.8">2 x</text>
<text x="213.4" y="69.8">3 H7</text>
<text x="227.3" y="69.8">7</text>
<text x="210.8" y="88.3">320.20</text>
<text x="366.4" y="107.4" transform="rotate(-90 366.4 107.4)">60</text>
<text x="317.6" y="119.8">基准面</text>
<text x="334.7" y="125.1">26.70</text>
<text x="351.9" y="125.1">27</text>
<text x="150.3" y="150.5">95.20</text>
<text x="202.7" y="150.5">100</text>
<text x="240.7" y="150.5">75</text>
<text x="275" y="150.5">50</text>
<text x="339" y="161.6" transform="rotate(-90 339 161.6)">+0.012</text>
<text x="342.6" y="159.9" transform="rotate(-90 342.6 159.9)">0</text>
<text x="346.1" y="157.4" transform="rotate(-90 346.1 157.4)">6</text>
<text x="342.6" y="165.2" transform="rotate(-90 342.6 165.2)">5</text>
<text x="182.4" y="171.3">2 x</text>
<text x="193.9" y="171.3">5 H7</text>
<text x="207.8" y="171.3">6</text>
<text x="293.4" y="173.3" transform="rotate(-90 293.4 173.3)">45</text>
<text x="297.8" y="173.3" transform="rotate(-90 297.8 173.3)">54</text>
<text x="352.2" y="168.9">2</text>
<text x="154.9" y="189.8">2 x M5</text>
<text x="171.5" y="189.8">15</text>
<text x="266.3" y="189.8">4 x M5</text>
<text x="282.9" y="189.8">15</text>
<text x="159.2" y="193.3">4.40 贯穿</text>
<text x="270.7" y="193.3">4.40 贯穿</text>
<text x="221.4" y="246.8">1</text>
<text x="221.4" y="251.8">2</text>
<text x="218.8" y="256.8">序号</text>
<text x="232.2" y="256.8">修 订 版 次</text>
<text x="257.5" y="256.8">设计变更编号</text>
<text x="228.2" y="261.8">设</text>
<text x="240.1" y="261.8">计</text>
<text x="252" y="261.8">变</text>
<text x="263.9" y="261.8">更</text>
<text x="219.1" y="266.7">设 计</text>
<text x="368.3" y="269.3">1:2</text>
<text x="219.1" y="271.7">校 核</text>
<text x="219.1" y="276.7">批 准</text>
<text x="222.9" y="282.7">技术要求：</text>
<text x="231.8" y="287.3">1、未标注公差全部 0.1</text>
<text x="231.7" y="291.8">2、未标注倒角全部C0.3</text>
</g>
</svg>
